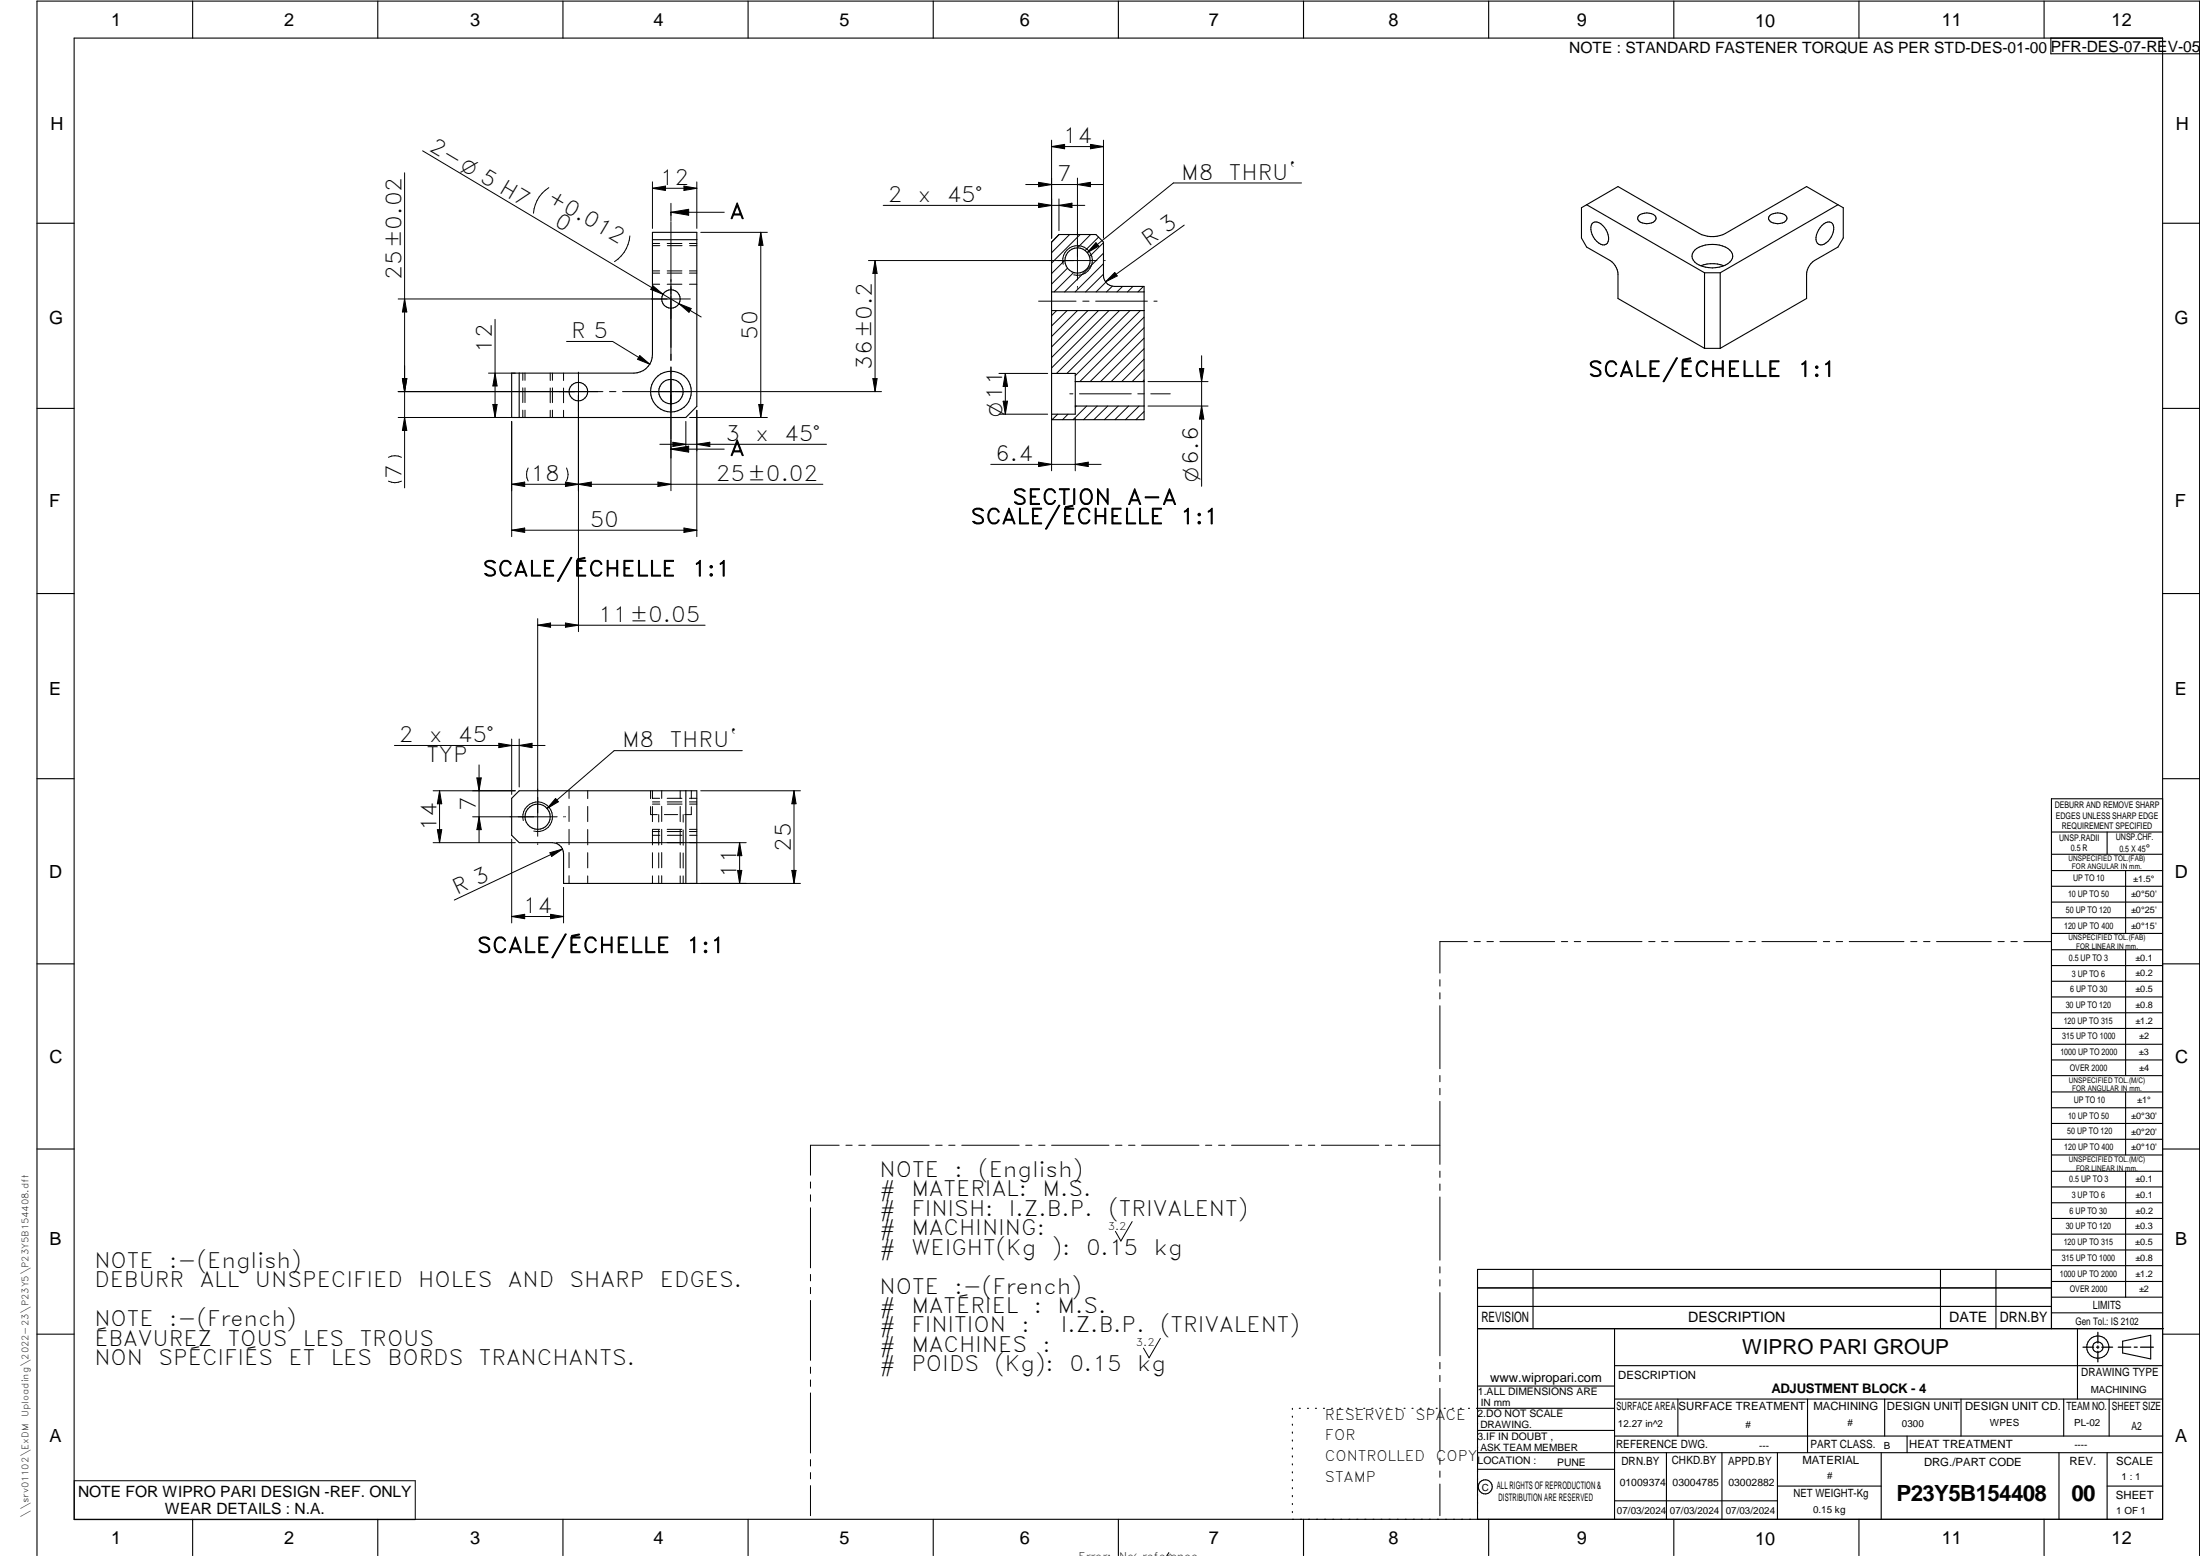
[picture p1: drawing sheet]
<svg xmlns="http://www.w3.org/2000/svg" width="594mm" height="420mm" viewBox="0 0 594 420" stroke-linecap="round" stroke-linejoin="round" font-family="sans-serif">
<g fill="none" stroke="#000" stroke-width=".3">
<path d="M20 10.3h564v400h-564zM52 .3v10M102 .3v10M152 .3v10M202 .3v10M252 .3v10M302 .3v10M352 .3v10M402 .3v10M452 .3v10M502 .3v10M552 .3v10"/>
<path d="M553.8 10.3v4.2h40.3M428.4 55.3l-1.3 .8v8.2l1.3 2.4 6.4 3.7 1.3 1.3 .8 1.8v7.1l23.4 13.5M428.4 55.3l31.9 18.4M442.5 58.2a3.4 3.4 0 0 1 4.6 .4 1.57 1.57 0 0 1-1.8 1.7l-.6 .1a2.15 2.15 0 0 1-2.5-1.5zM477.9 58.2a3.4 3.4 0 0 1 4.6 .4 1.56 1.56 0 0 1-1.8 1.7l-.6 .1a2.15 2.15 0 0 1-2.5-1.5zM496.3 55.3l1.4 .8v8.2l-1.4 2.4-6.3 3.7-1.4 1.3-.7 1.8-.1 7.1-23.3 13.5M496.3 55.3l-8.5-4.9-21.9 12.6a7.7 7.7 0 0 1-7.1 0l-21.9-12.6-8.5 4.9M496.3 55.3l-31.8 18.4M10 60.3h10M176.2 64.7h12M284 78.8h24.9M286 63.3h9.9l2.1 2.1v8.9a2.98 2.98 0 0 0 2.9 3h8v36h-24.9v-47.9z"/>
<path d="M429.9 60.4a1.9 1.9 0 0 1 2.9 .5 4.3 4.3 0 0 1 1.2 4.8 1.9 1.9 0 0 1-2.8-.5 4.3 4.3 0 0 1-1.3-4.8zM457.6 67.6a8 8 0 0 1 9.5 0 2.17 2.17 0 0 1-.5 3.6 8.1 8.1 0 0 1-9-.5 2.11 2.11 0 0 1 0-3.1zM459.3 71.8a8.9 8.9 0 0 1 6.2 0M460.3 73.7v20.4M460.3 73.7h4.2M464.5 73.7v20.4M492 60.9a1.75 1.75 0 0 1 3-.1 4.8 4.8 0 0 1-3 5.3 1.53 1.53 0 0 1-1.6-2l.4-1.4zM584 60.3h10M284 83.9h24.9M460.3 94.1h4.2M10 110.3h10M138.2 100.8h33a5 5 0 0 0 5-5.1v-33h12v47l-3 3h-47z"/>
<path d="M140.2 100.8v11.9M284 100.8h6.4v11h-6.4M290.4 103h18.5M290.4 109.6h18.5M584 110.3h10M10 160.3h10M584 160.3h10M10 210.3h10M138.2 215.6l2-2.1h48v25h-36v-8a2.98 2.98 0 0 0-3-3h-9l-2-1.9zM185.2 213.5v25M584 215.7h-30v143.1M584 210.3h10"/>
<path d="M554 224.7h30M554 230.7h30M554 235.1h30M554 239.3h30M569 224.7v6M574 235.1v17M554 243.6h30M554 247.8h30M554 252.1h30M554 256.5h30M574 256.5v33.9M10 260.3h10"/>
<path d="M554 260.7h30M554 265h30M554 269.2h30M554 273.5h30M554 277.7h30M584 260.3h10M554 282h30M554 286.2h30M554 290.4h30M554 294.9h30M554 299.1h30M574 294.9v17"/>
<path d="M10 310.3h10M554 303.4h30M554 307.6h30M554 311.9h30M554 316.3h30M574 316.3v34M584 310.3h10M554 320.5h30M554 324.8h30M554 329h30M554 333.2h30M554 337.5h30"/>
<path d="M399 358.8h185.2M399 352.8h155M399 347.8h155M414 342.8v16M436 358.8v51.5M524 342.8v16M539 342.8v16M554 341.8h30M554 346h30M554 350.3h30M554 354.5h30M554 342.8h-155v67.5"/>
<path d="M561 358.8v19M10 360.3h10M399 374.3h37M436 377.8h148M453.1 377.8v10M488.1 377.8v14.5M508.9 377.8v10M529.5 377.8v10M557.3 377.8v10M569.5 377.8v10M573.2 362.2l7.6-1.6v6.3l-7.6-1.6zM584 368.8h-148"/>
<path d="M584 360.3h10M349 380.3v.3M349 382.4v.3M349 384.6v.3M349 386.7v.3M349 388.8v.3M349 391v.3M349 393.1v.3M349 395.3v.3M349 397.4v.3M349 399.5v.3M350.9 380.3h.2"/>
<path d="M353.1 380.3h.2M355.2 380.3h.3M357.4 380.3h.3M359.6 380.3h.3M361.7 380.3h.3M363.9 380.3h.3M366.1 380.3h.3M368.3 380.3h.2M370.4 380.3h.3M372.6 380.3h.3M374.8 380.3h.3M376.9 380.3h.4"/>
<path d="M379.1 380.3h.3M381.3 380.3h.3M383.4 380.3h.4M385.6 380.3h.3M387.8 380.3h.3M390 380.3h.3M392.2 380.3h.3M394.3 380.3h.3M396.5 380.3h.3M398.7 380.3h37.3M399 396.7h37M399 392.3h185"/>
<path d="M399 386.2h37M436 387.8h148M450 392.3v18M465 392.3v18M480 392.3v18M508 392.3v18M515 387.8v4.5M556 392.3v18M569 392.3v18M52 410.3v9.7M102 410.3v9.7M152 410.3v9.7"/>
<path d="M202 410.3v9.7M252 410.3v9.7M302 410.3v9.7M349 401.7v.3M349 403.8v.4M349 406v.3M349 408.1v.3M352 410.3v9.7M402 410.3v9.7M436 405.3h44M452 410.3v9.7M480 401.3h28"/>
<path d="M502 410.3v9.7M552 410.3v9.7M569 401.3h15M10 420v-419.7h584v419.7"/>
<circle cx="291" cy="70.3" r="3.4"/>
<circle cx="181.2" cy="80.7" r="2.49"/>
<circle cx="156.2" cy="105.7" r="2.5"/>
<circle cx="181.2" cy="105.7" r="3.3"/>
<circle cx="181.2" cy="105.7" r="5.5"/>
<circle cx="145.2" cy="220.5" r="3.4"/>
<circle cx="566.5" cy="363.7" r="1.39"/>
<circle cx="566.5" cy="363.8" r="3"/>
<circle cx="401.1" cy="401.5" r="1.9"/>
</g>
<g fill="none" stroke="#000" stroke-width=".27">
<path d="M284 39.6l3.5-.6v1.2zM284 39.6h14M284 37.8v26.5M294.5 39l3.5 .6-3.5 .6zM298 37.8v26.5M109.3 46.7v85M114.1 40.7l64.9 38.8M148.2 50.7a8.9 8.9 0 0 0-4.1 6.9M176.2 50.8h12M176.2 49.1v12.6M176.2 50.8l3.5-.6v1.2zM181.2 54.9v4.8"/>
<path d="M181.2 59.9v37.4M181.2 57.3h14.4M181.2 57.3l4.8-.8v1.6zM184.7 50.2l3.5 .6-3.5 .6zM188.2 49.1v12.6M238.5 55.5h54.4M277 49.8h21M280.5 54.9l3.5 .6-3.5 .5zM280.5 49.2l3.5 .6-3.5 .6zM286 53.7v8.6M286 55.5l3.5-.6v1.1zM291 49.8l3.5-.6v1.2z"/>
<path d="M291 48.1v27.5M351.4 49.4h-34.5l-23.3 18.8M170.1 63.7a9.1 9.1 0 0 1-4.2 7M176.2 65.7h1.9M176.2 73.7h1.9M176.2 73.2h1.9M176.2 66.3h2M176.2 76.8h1.9M176.3 77.2l2.7 2.3-3.3-1.4zM179 79.5l10.4 6.1M180.2 65.7h3.9M180.2 73.7h3.9"/>
<path d="M180.2 73.2h3.9M180.2 76.8h3.9M180.2 66.3h4M186.2 73.2h2M186.2 65.7h2M186.2 73.7h2M186.2 76.8h2M186.2 66.3h2M189.2 62.7h18M205.4 62.7l.6 3.6h-1.1zM205.4 62.7v50M234.5 70.4h61.7"/>
<path d="M236.3 70.4l.5 3.4h-1.1zM236.3 70.4v35.3M286 63.3l-2 2.1M287.1 71.4a4 4 0 0 1 3.5-5.1 4 4 0 0 1 4.4 4.4 4 4 0 0 1-5.1 3.5M287.6 70.3l-3.6 3.6M288.3 72.4l-4.3 4.3M288.8 63.3l-4.8 4.9M289.9 73.6l-5.3 5.2M291 77.3v.2M291 77.7v.2M291.7 63.3l-7.7 7.7M294.5 63.3l-3.6 3.7"/>
<path d="M295.9 65.5l.8 1-3.1 1.7zM296.7 64l-3.7 3.6M298 74l-4.8 4.8M298 65.5l-3.8 3.8M298 68.4l-10.5 10.4M298 71.2l-7.7 7.6M298 70.4h.1M298.3 70.4h.1M298.6 76.2l-2.6 2.6M300.3 77.3l-1.5 1.5M301 73.6l.7 .9-3.2 1.6zM303.1 77.3l-1.5 1.5"/>
<path d="M305.9 77.3l-1.4 1.5M308.8 77.3l-1.5 1.5M319.8 60.8l-21.3 15.3M109.3 80.7l.5 3.5h-1.1zM133.7 86.2v26.5M153 92.2h12.4l10.1 6.1M172.8 96l2.7 2.3-3.3-1.3zM181.2 99.1v33.4M183.3 82l3.3 1.3-.6 1zM186.4 80.7h-78.9M280.5 81.3h10.1M285.3 83.9l-1.3 1.3"/>
<path d="M288.2 83.9l-4.2 4.1M291 83.9l-7 6.9M292.4 81.3h1.7M293.8 83.9l-9.8 9.8M295.9 81.3h13.9M296.6 83.9l-12.6 12.6M299.5 83.9l-15.5 15.5M302.3 83.9l-17 16.9M305.1 83.9l-17 16.9M307.9 83.9l-17.5 17.5M308.9 99.8l-3.2 3.2M308.9 97l-6 6"/>
<path d="M308.9 94.1l-8.8 8.9M308.9 91.3l-11.7 11.7M308.9 88.5l-14.5 14.5M308.9 85.6l-17.3 17.4M311.6 81.3h.9M323.9 99.5h1.2l-.6 3.5zM324.5 96.1v35.2M107.5 105.7h55.3M108.7 102.2h1.1l-.5 3.5zM109.3 112.7l.5 3.5h-1.1zM131.9 100.8h7.2M133.1 109.2h1.1l-.5 3.5z"/>
<path d="M133.7 100.8l.5 3.4h-1.1zM138.2 113.8v31.1M139.1 112.7h-31.6M141.2 100.8v1.9M141.2 104.7v4M141.2 110.7v2M141.8 100.8v1.9M141.8 104.7v4M141.8 110.7v2M148.6 100.8v1.9M148.6 104.8v4M148.6 110.8v1.9"/>
<path d="M149.2 100.8v1.9M149.2 104.7v4M149.2 110.7v2M152.2 100.8v1.9M152.2 104.8v4M152.2 110.8v1.9M156.2 100.5v70.1M164.6 105.7h1.7M168.1 105.7h69.9M178.2 120h45M181.7 119.4l3.5 .6-3.5 .6zM185.2 113.8v8"/>
<path d="M186.2 112.7h21M188.2 110.8v34.1M188.2 120l3.5-.6v1.2zM204.9 109.2h1.1l-.6 3.5zM235.7 102.2h1.1l-.5 3.5zM269.7 100.8h13.2M269.7 111.8h13.2M270.9 108.3h1.2l-.6 3.5zM271.5 100.8v11M271.5 100.8l.6 3.6h-1.2zM284 112.9v14.2M285.6 111.8l-1.5 1.5"/>
<path d="M288.4 111.8l-1.5 1.5M288.9 106.3h.8M290.4 112.9v14.2M290.6 109.6l-.2 .3M291.5 106.3h14M293.4 109.6l-3.6 3.7M296.3 109.6l-3.7 3.7M299.1 109.6l-3.7 3.7M302 109.6l-3.8 3.7M304.8 109.6l-3.7 3.7M307.2 106.3h1.8M307.6 109.6l-3.7 3.7"/>
<path d="M308.9 111.1l-2.2 2.2M308.9 102.6l-.3 .4M310 103h16.2M310 109.6h16.2M310.8 106.3h5.2M324.5 109.6l.6 3.6h-1.2zM104.9 129.9a3.9 3.9 0 0 0 3.5 0M104.9 123.5a3.9 3.9 0 0 1 3.5 0M138.2 130.8l3.5-.6v1.2zM138.2 130.8h84M142.6 126.4a3.9 3.9 0 0 0 0 3.5M152.7 130.2l7 1.2v-1.2l-7 1.2z"/>
<path d="M153 126.4a3.9 3.9 0 0 1 0 3.5M177.7 130.2l3.5 .6-3.5 .6zM181.2 121.3l4.8-.8v1.6zM181.2 121.3h14.4M267.5 125.4h29.8M280.5 124.8l3.5 .6-3.5 .6zM290.4 125.4l3.5-.6v1.2zM138.2 143.2l3.5-.6v1.2zM138.2 143.2h50M184.7 142.6l3.5 .6-3.5 .6zM145.2 167v58.8M145.2 168.8l3.5-.6v1.2z"/>
<path d="M145.2 168.8h45.2M152.7 168.2l3.5 .6-3.5 .6zM138.2 199.6v14.9M140.2 199.6v12.9M106.5 201.3h40.7M117 213.5h22.1M118.7 213.5v14M118.7 213.5l.6 3.5h-1.2zM128.8 210.1h1.2l-.6 3.4zM129.4 206.5v21M134.7 200.7l3.5 .6-3.5 .6zM140.2 201.3l3.5-.6v1.2z"/>
<path d="M150 215.6l.8 .9-3.1 1.8zM153.7 213.5v2.1M153.7 217.7v4.1M158.7 213.5v2.1M158.7 217.8v4.1M175.7 217.8v2.2h1.8M175.7 213.5v2.1M176.2 216.5h1.9M176.2 217.1h2M176.2 215.6h1.9M176.2 213.5v2.1M176.2 217.8v4.1"/>
<path d="M177.9 220v2M178.7 213.5v2.1M178.7 217.7v4.1M179.4 220h3.6M180.2 216.5h3.9M180.2 215.6h3.9M180.2 217.1h4M183.7 213.5v2.1M183.7 217.8v4.1M184.5 220v2M186.2 216.5h2M186.2 215.6h2"/>
<path d="M186.2 217.1h2M186.7 217.8v2.2h-1.8M186.7 213.5v2.2M189.2 213.5h26.9M200.4 202.7h-34.5l-18.2 15.6M214.4 213.5l.6 3.5h-1.2zM214.4 213.5v25M117 227.5h22.1M118.1 224h1.2l-.6 3.5zM127.6 220.6h22.8M129.4 220.6l.6 3.4h-1.2zM138.2 226.6v22.6"/>
<path d="M141.3 221.6a4 4 0 0 1 3.5-5.1 4 4 0 0 1 4.4 4.4 4 4 0 0 1-5.1 3.5M145.2 227.5v.2M145.2 227.9v.1M148.5 230.3l3.4-1-2.9 2zM150.2 227.5h51.3M151.9 229.3l-29.2 13.7M152.2 220.6h.1M152.2 239.6v9.6M152.5 220.6h.2M153.7 223.9v4.2M153.7 230.2v4.1M153.7 236.5v2"/>
<path d="M158.7 224v4.1M158.7 230.3v4.1M158.7 236.5v2M176.2 224.5h1.9M176.2 223.9h1.9M176.2 225.6h2M176.2 224v4.1M176.2 230.3v4.1M176.2 236.5v2M177.9 224.1v4.1M177.9 230.3v4.1M177.9 236.5v2"/>
<path d="M178.7 223.9v4.2M178.7 230.2v4.1M178.7 236.5v2M180.2 224.5h3.9M180.2 223.9h3.9M180.2 225.6h4M183.7 224v4.1M183.7 230.3v4.1M183.7 236.5v2M184.5 224.1v4.1M184.5 230.3v4.1M184.5 236.5v2"/>
<path d="M186.2 223.9h2M186.2 224.5h2M186.2 238.5h29.9M186.2 225.6h2M199.2 235h1.1l-.6 3.5zM199.7 227.5l.6 3.6h-1.1zM199.7 227.5v11M213.8 235h1.2l-.6 3.5zM138.2 247.5l3.5-.6v1.2zM138.2 247.5h14M148.7 246.9l3.5 .6-3.5 .6zM396.2 254.3h-7.4v8.5"/>
<path d="M398.1 254.3h1.6M401.5 254.3h1.8M405 254.3h14.8M421.6 254.3h1.7M425.1 254.3h1.7M428.6 254.3h14.8M445.2 254.3h1.7M448.7 254.3h1.7M452.2 254.3h14.8M468.8 254.3h1.7M472.3 254.3h1.7M475.8 254.3h14.8"/>
<path d="M492.4 254.3h1.7M495.8 254.3h1.8M499.4 254.3h14.7M516 254.3h1.6M519.4 254.3h1.8M522.9 254.3h14.8M539.5 254.3h1.7M543 254.3h1.7M546.5 254.3h7.4M388.8 264.5v1.8M388.8 268.1v1.6M388.8 271.6v17"/>
<path d="M388.8 290.4v1.7M388.8 293.9v1.7M388.8 297.4v17M218.9 319.2v1.6M226.6 309.2h-7.7v8.1M228.4 309.2h1.7M231.9 309.2h1.7M235.4 309.2h15.5M252.7 309.2h1.7M256.2 309.2h1.7M259.7 309.2h15.5M277 309.2h1.7"/>
<path d="M280.5 309.2h1.7M284 309.2h15.5M301.2 309.2h1.8M304.8 309.2h1.7M308.3 309.2h15.5M325.5 309.2h1.7M329.1 309.2h1.6M332.6 309.2h15.4M349.8 309.2h1.7M353.3 309.2h1.7M356.8 309.2h15.5M374.1 309.2h1.7"/>
<path d="M377.6 309.2h1.7M381.1 309.2h7.7M388.8 316.2v1.7M388.8 319.7v1.7M218.9 322.6v1.8M218.9 326.1v16.2M305.7 329.9l-3 5.2-1.5-2.6M388.8 323.2v17.1M218.9 344.1v1.8M218.9 347.6v1.7M218.9 351.2v16.1M388.8 342.1v1.6"/>
<path d="M388.8 345.6v1.7M388.8 349v17.1M218.9 369.1v1.7M218.9 372.6v1.8M218.9 376.1v16.2M313.3 361.4l-3 5.2-1.5-2.6M388.8 367.9v1.7M388.8 371.4v1.7M388.8 374.9v17M20.1 399.8h92v10.5h-92zM218.9 394.1v1.8M218.9 397.6v1.7"/>
<path d="M388.8 393.7v1.7M388.8 397.2v1.7M218.9 401.2v8.1M315.6 419.2l-.5 .8M388.8 400.7v8.6"/>
</g>
<path d="M566.5 359.7v3M562.5 363.8h2.9M566.1 363.8h.7M566.5 363.4v.7M566.5 364.9v2.8M567.6 363.8h2.9M572 363.8h3.4M576.3 363.8h.8M578 363.8h3.5" fill="none" stroke="#000" stroke-width=".34"/>
<g fill="#000">
<path d="M284 39.6l3.5-.6v1.2zM294.5 39l3.5 .6-3.5 .6zM176.2 50.8l3.5-.6v1.2zM184.7 50.2l3.5 .6-3.5 .6zM181.2 57.3l4.8-.8v1.6zM280.5 54.9l3.5 .6-3.5 .5zM280.5 49.2l3.5 .6-3.5 .6zM286 55.5l3.5-.6v1.1zM291 49.8l3.5-.6v1.2zM176.3 77.2l2.7 2.3-3.3-1.4zM205.4 62.7l.6 3.6h-1.1zM236.3 70.4l.5 3.4h-1.1z"/>
<path d="M295.9 65.5l.8 1-3.1 1.7zM301 73.6l.7 .9-3.2 1.6zM109.3 80.7l.5 3.5h-1.1zM172.8 96l2.7 2.3-3.3-1.3zM183.3 82l3.3 1.3-.6 1zM323.9 99.5h1.2l-.6 3.5zM108.7 102.2h1.1l-.5 3.5zM109.3 112.7l.5 3.5h-1.1zM133.7 100.8l.5 3.4h-1.1zM133.1 109.2h1.1l-.5 3.5zM204.9 109.2h1.1l-.6 3.5zM235.7 102.2h1.1l-.5 3.5z"/>
<path d="M271.5 100.8l.6 3.6h-1.2zM270.9 108.3h1.2l-.6 3.5zM324.5 109.6l.6 3.6h-1.2zM138.2 130.8l3.5-.6v1.2zM152.7 130.2l3.5 .6-3.5 .6zM156.2 130.8l3.5-.6v1.2zM177.7 130.2l3.5 .6-3.5 .6zM181.7 119.4l3.5 .6-3.5 .6zM181.2 121.3l4.8-.8v1.6zM188.2 120l3.5-.6v1.2zM280.5 124.8l3.5 .6-3.5 .6zM290.4 125.4l3.5-.6v1.2z"/>
<path d="M138.2 143.2l3.5-.6v1.2zM184.7 142.6l3.5 .6-3.5 .6zM145.2 168.8l3.5-.6v1.2zM152.7 168.2l3.5 .6-3.5 .6zM118.7 213.5l.6 3.5h-1.2zM128.8 210.1h1.2l-.6 3.4zM134.7 200.7l3.5 .6-3.5 .6zM140.2 201.3l3.5-.6v1.2zM150 215.6l.8 .9-3.1 1.8zM214.4 213.5l.6 3.5h-1.2zM118.1 224h1.2l-.6 3.5zM129.4 220.6l.6 3.4h-1.2z"/>
<path d="M148.5 230.3l3.4-1-2.9 2zM199.7 227.5l.6 3.6h-1.1zM199.2 235h1.1l-.6 3.5zM213.8 235h1.2l-.6 3.5zM138.2 247.5l3.5-.6v1.2zM148.7 246.9l3.5 .6-3.5 .6z"/>
</g>
<g font-size="6">
<text x="512.1" y="405.2">P23Y5B154408</text>
<text x="559.4" y="405.2">00</text>
</g>
<g font-size="5.7">
<text x="115.6" y="40.6" transform="rotate(31 115.6 40.6)">2-O 5 H7</text>
<text x="287" y="38.7">14</text>
<text x="178.2" y="50">12</text>
<text x="285.5" y="48.9">7</text>
<text x="319" y="48.6">M8</text>
<text x="331.8" y="48.6">THRU`</text>
<text x="147.4" y="54.3" transform="rotate(31 147.4 54.3)">+0.012</text>
<text x="197.1" y="59.1">A</text>
<text x="239.7" y="54.6">2</text>
<text x="247.9" y="54.6">x</text>
<text x="255.6" y="54.6">45°</text>
<text x="149.4" y="60.7" transform="rotate(31 149.4 60.7)">0</text>
<text x="310.1" y="66.7" transform="rotate(-36 310.1 66.7)">R 3</text>
<text x="108.4" y="75.6" transform="rotate(-90 108.4 75.6)">25±0.02</text>
<text x="132.8" y="95.3" transform="rotate(-90 132.8 95.3)">12</text>
<text x="154.2" y="91.3">R 5</text>
<text x="204.6" y="91.7" transform="rotate(-90 204.6 91.7)">50</text>
<text x="235.4" y="99.9" transform="rotate(-90 235.4 99.9)">36±0.2</text>
<text x="428.9" y="101.7">SCALE/ÉCHELLE</text>
<text x="485.4" y="101.7">1:1</text>
<text x="195.9" y="119.1">3</text>
<text x="204" y="119.1">x</text>
<text x="211.8" y="119.1">45°</text>
<text x="197.1" y="123">A</text>
<text x="268.8" y="124.5">6.4</text>
<text x="108.4" y="129.3" transform="rotate(-90 108.4 129.3)">7</text>
<text x="143.2" y="129.9">18</text>
<text x="193.3" y="129.9">25±0.02</text>
<text x="273.4" y="136.2">SECTION</text>
<text x="304.4" y="136.2">A-A</text>
<text x="159.3" y="142.3">50</text>
<text x="262.1" y="141.5">SCALE/ÉCHELLE</text>
<text x="318.7" y="141.5">1:1</text>
<text x="130.3" y="155.6">SCALE/ÉCHELLE</text>
<text x="186.9" y="155.6">1:1</text>
<text x="161.5" y="167.9">11±0.05</text>
<text x="107.7" y="200.4">2</text>
<text x="115.9" y="200.4">x</text>
<text x="123.6" y="200.4">45°</text>
<text x="168" y="201.8">M8</text>
<text x="180.8" y="201.8">THRU`</text>
<text x="115.1" y="205.7">TYP</text>
<text x="128.5" y="219" transform="rotate(-90 128.5 219)">7</text>
<text x="117.8" y="224.5" transform="rotate(-90 117.8 224.5)">14</text>
<text x="213.5" y="230" transform="rotate(-90 213.5 230)">25</text>
<text x="198.9" y="237" transform="rotate(-90 198.9 237)">11</text>
<text x="123.4" y="241.7" transform="rotate(-25 123.4 241.7)">R 3</text>
<text x="141.2" y="246.6">14</text>
<text x="128.8" y="257.3">SCALE/ÉCHELLE</text>
<text x="185.3" y="257.3">1:1</text>
<text x="237.5" y="317.8">NOTE</text>
<text x="257.7" y="317.8">:</text>
<text x="264.1" y="317.8">(English)</text>
<text x="237.5" y="323">#</text>
<text x="246.1" y="323">MATERIAL:</text>
<text x="281.5" y="323">M.S.</text>
<text x="237.5" y="328.3">#</text>
<text x="246.1" y="328.3">FINISH:</text>
<text x="272.4" y="328.3">I.Z.B.P.</text>
<text x="299.3" y="328.3">(TRIVALENT)</text>
<text x="237.5" y="333.5">#</text>
<text x="246.1" y="333.5">MACHINING:</text>
<text x="237.5" y="338.8">#</text>
<text x="246.1" y="338.8">WEIGHT(Kg</text>
<text x="284" y="338.8">):</text>
<text x="293.3" y="338.8">0.15</text>
<text x="311.6" y="338.8">kg</text>
<text x="25.5" y="342.3">NOTE</text>
<text x="25.5" y="347.6">DEBURR</text>
<text x="45.7" y="342.3">:-(English)</text>
<text x="53.9" y="347.6">ALL</text>
<text x="68.8" y="347.6">UNSPECIFIED</text>
<text x="113" y="347.6">HOLES</text>
<text x="137.1" y="347.6">AND</text>
<text x="153.8" y="347.6">SHARP</text>
<text x="178.2" y="347.6">EDGES.</text>
<text x="237.5" y="349.3">NOTE</text>
<text x="257.7" y="349.3">:-(French)</text>
<text x="25.5" y="358.1">NOTE</text>
<text x="45.7" y="358.1">:-(French)</text>
<text x="237.5" y="354.5">#</text>
<text x="237.5" y="359.8">#</text>
<text x="246.1" y="359.8">FINITION</text>
<text x="246.1" y="354.5">MATÉRIEL</text>
<text x="275.8" y="359.8">:</text>
<text x="279.2" y="354.5">:</text>
<text x="285.6" y="354.5">M.S.</text>
<text x="286.4" y="359.8">I.Z.B.P.</text>
<text x="313.3" y="359.8">(TRIVALENT)</text>
<text x="25.5" y="363.3">ÉBAVUREZ</text>
<text x="61.5" y="363.3">TOUS</text>
<text x="81.8" y="363.3">LES</text>
<text x="97.1" y="363.3">TROUS</text>
<text x="237.5" y="365">#</text>
<text x="246.1" y="365">MACHINES</text>
<text x="281.5" y="365">:</text>
<text x="25.5" y="368.6">NON</text>
<text x="42.8" y="368.6">SPÉCIFIÉS</text>
<text x="77.9" y="368.6">ET</text>
<text x="89.3" y="368.6">LES</text>
<text x="104.7" y="368.6">BORDS</text>
<text x="129.3" y="368.6">TRANCHANTS.</text>
<text x="237.5" y="370.3">#</text>
<text x="246.1" y="370.3">POIDS</text>
<text x="268.5" y="370.3">(Kg):</text>
<text x="288.8" y="370.3">0.15</text>
<text x="307.1" y="370.3">kg</text>
</g>
<text font-size="5.6" x="470.5" y="365.5">WIPRO PARI GROUP</text>
<g font-size="5.4">
<text x="270.6" y="112.6" transform="rotate(-90 270.6 112.6)">O11</text>
<text x="323.6" y="130.1" transform="rotate(-90 323.6 130.1)">O6.6</text>
</g>
<g font-size="4.9">
<text x="30" y="6.9">1</text>
<text x="76.7" y="6.9">2</text>
<text x="127" y="6.9">3</text>
<text x="176.5" y="6.9">4</text>
<text x="226.7" y="6.9">5</text>
<text x="275.4" y="6.9">6</text>
<text x="326.4" y="6.9">7</text>
<text x="375" y="6.9">8</text>
<text x="425.8" y="6.9">9</text>
<text x="473.9" y="7.3">10</text>
<text x="524.3" y="6.9">11</text>
<text x="570.2" y="6.9">12</text>
<text x="13.6" y="35.1">H</text>
<text x="587.6" y="35.1">H</text>
<text x="13.2" y="87.5">G</text>
<text x="587.2" y="87.5">G</text>
<text x="13.2" y="137">F</text>
<text x="587.2" y="137">F</text>
<text x="13.2" y="187.6">E</text>
<text x="587.2" y="187.6">E</text>
<text x="13.2" y="237">D</text>
<text x="587.2" y="237">D</text>
<text x="13.4" y="287.1">C</text>
<text x="587.4" y="287.1">C</text>
<text x="13.4" y="336.2">B</text>
<text x="587.4" y="336.2">B</text>
<text x="13.4" y="389.3">A</text>
<text x="587.4" y="389.3">A</text>
<text x="30" y="416.9">1</text>
<text x="76.7" y="416.9">2</text>
<text x="127" y="416.9">3</text>
<text x="176.5" y="416.9">4</text>
<text x="226.7" y="416.9">5</text>
<text x="275.4" y="416.9">6</text>
<text x="326.4" y="416.9">7</text>
<text x="375" y="416.9">8</text>
<text x="425.8" y="416.9">9</text>
<text x="473.9" y="417.3">10</text>
<text x="524.3" y="416.9">11</text>
<text x="570.2" y="416.9">12</text>
</g>
<g font-size="4.2">
<text x="423.7" y="14.3">NOTE : STANDARD FASTENER TORQUE AS PER STD-DES-01-00</text>
<text x="553.8" y="14">PFR-DES-07-REV-05</text>
<text x="21.1" y="404.3">NOTE FOR WIPRO PARI DESIGN -REF. ONLY</text>
<text x="44.5" y="408.8">WEAR DETAILS : N.A.</text>
</g>
<g font-size="3.9">
<text x="400" y="357.1">REVISION</text>
<text x="455.9" y="357.1">DESCRIPTION</text>
<text x="526.4" y="357.1">DATE</text>
<text x="540" y="357.1">DRN.BY</text>
<text x="357.8" y="383.3">RESERVED</text>
<text x="382.3" y="383.3">SPACE</text>
<text x="357.8" y="388.9">FOR</text>
<text x="357.8" y="394.5">CONTROLLED</text>
<text x="387.8" y="394.5">COPY</text>
<text x="357.8" y="400">STAMP</text>
</g>
<text font-size="3.6" x="478.4" y="376.1">ADJUSTMENT BLOCK - 4</text>
<text font-size="3.5" x="402.4" y="373.3">www.wipropari.com</text>
<g font-size="3.1">
<text x="565.1" y="353.5">LIMITS</text>
<text x="562" y="371.7">DRAWING TYPE</text>
<text x="437" y="372.3">DESCRIPTION</text>
<text x="436.5" y="380.8">SURFACE AREA</text>
<text x="453.3" y="380.8">SURFACE TREATMENT</text>
<text x="489.7" y="380.8">MACHINING</text>
<text x="509.5" y="380.8">DESIGN UNIT</text>
<text x="530.6" y="380.8">DESIGN UNIT CD.</text>
<text x="558" y="380.6">TEAM NO.</text>
<text x="570.3" y="380.7">SHEET SIZE</text>
<text x="575.6" y="386.1">A2</text>
<text x="436.4" y="391.1">REFERENCE DWG.</text>
<text x="437.8" y="395.5">DRN.BY</text>
<text x="451.4" y="395.4">CHKD.BY</text>
<text x="466.6" y="395.5">APPD.BY</text>
<text x="486.7" y="395.4">MATERIAL</text>
<text x="488.9" y="390.9">PART CLASS.</text>
<text x="515.6" y="390.9">HEAT TREATMENT</text>
<text x="519.6" y="395.9">DRG./PART CODE</text>
<text x="558.9" y="395.5">REV.</text>
<text x="571.4" y="395.6">SCALE</text>
<text x="484.3" y="404.2">NET WEIGHT-Kg</text>
<text x="571.4" y="404.7">SHEET</text>
</g>
<text font-size="3" x="579.5" y="230.1">°</text>
<g font-size="2.8">
<text x="299.1" y="332.1">3.2</text>
<text x="560.4" y="357.7">Gen Tol.: IS 2102</text>
<text x="306.7" y="363.6">3.2</text>
<text x="399.1" y="376.6">1.ALL DIMENSIONS ARE</text>
<text x="399" y="382.7">2.DO NOT SCALE</text>
<text x="399" y="388.7">3.IF IN DOUBT ,</text>
<text x="399" y="395.4">LOCATION :</text>
<text x="420.5" y="396">PUNE</text>
<text x="404.2" y="402">ALL RIGHTS OF REPRODUCTION &amp;</text>
<text x="437.4" y="401.2">01009374</text>
<text x="451.6" y="401.2">03004785</text>
<text x="466.7" y="401.2">03002882</text>
<text x="404.7" y="405.4">DISTRIBUTION ARE RESERVED</text>
</g>
<g font-size="2.7">
<text x="564.6" y="376.2">MACHINING</text>
<text x="399.9" y="379.7">IN mm</text>
<text x="399.7" y="385.7">DRAWING.</text>
<text x="436.9" y="385.4">12.27 in^2</text>
<text x="471.4" y="385.5">#</text>
<text x="498.9" y="385">#</text>
<text x="513.6" y="385.3">0300</text>
<text x="537.3" y="385.1">WPES</text>
<text x="560.1" y="385.1">PL-02</text>
<text x="399.7" y="391.8">ASK TEAM MEMBER</text>
<text x="475.1" y="391.2">---</text>
<text x="508.7" y="391.2">B</text>
<text x="560.2" y="391.1">----</text>
<text x="493.4" y="399.5">#</text>
<text x="572.8" y="399.7">1 : 1</text>
<text x="400.1" y="402.5">C</text>
<text x="436.6" y="408.7">07/03/2024</text>
<text x="450.9" y="408.8">07/03/2024</text>
<text x="466" y="408.9">07/03/2024</text>
<text x="489.6" y="408.5">0.15 kg</text>
<text x="571.4" y="408.7">1 OF 1</text>
</g>
<g font-size="2.5">
<text x="554.9" y="218.3">DEBURR AND REMOVE SHARP</text>
<text x="555.2" y="221">EDGES UNLESS SHARP EDGE</text>
<text x="556.1" y="227.1">UNSP.RADII</text>
<text x="556.8" y="223.8">REQUIREMENT SPECIFIED</text>
<text x="571.4" y="226.9">UNSP.CHF.</text>
<text x="559.2" y="229.9">0.5 R</text>
<text x="572.3" y="230.1">0.5 X 45</text>
<text x="559.8" y="238">UP TO 10</text>
<text x="576.1" y="238.1">±1.5°</text>
<text x="558.5" y="242.2">10 UP TO 50</text>
<text x="575.5" y="242.3">±0°50'</text>
<text x="557.4" y="250.7">120 UP TO 400</text>
<text x="557.9" y="246.5">50 UP TO 120</text>
<text x="575.5" y="250.7">±0°15'</text>
<text x="575.5" y="246.5">±0°25'</text>
<text x="558.7" y="259.4">0.5 UP TO 3</text>
<text x="559.5" y="263.7">3 UP TO 6</text>
<text x="576.6" y="263.6">±0.2</text>
<text x="576.6" y="259.4">±0.1</text>
<text x="559" y="267.9">6 UP TO 30</text>
<text x="576.6" y="267.9">±0.5</text>
<text x="557.8" y="272.2">30 UP TO 120</text>
<text x="576.6" y="272.2">±0.8</text>
<text x="556.9" y="280.7">315 UP TO 1000</text>
<text x="557.3" y="276.4">120 UP TO 315</text>
<text x="576.6" y="276.4">±1.2</text>
<text x="577.7" y="280.7">±2</text>
<text x="556.4" y="284.9">1000 UP TO 2000</text>
<text x="577.6" y="284.9">±3</text>
<text x="558.9" y="289.2">OVER 2000</text>
<text x="577.7" y="289.3">±4</text>
<text x="560" y="297.9">UP TO 10</text>
<text x="577.1" y="297.9">±1°</text>
<text x="558.5" y="302.1">10 UP TO 50</text>
<text x="575.5" y="302.1">±0°30'</text>
<text x="557.4" y="310.6">120 UP TO 400</text>
<text x="558.2" y="306.3">50 UP TO 120</text>
<text x="575.5" y="310.6">±0°10'</text>
<text x="575.5" y="306.4">±0°20'</text>
<text x="558.8" y="319.2">0.5 UP TO 3</text>
<text x="559.4" y="323.4">3 UP TO 6</text>
<text x="576.6" y="319.2">±0.1</text>
<text x="576.6" y="323.5">±0.1</text>
<text x="558.9" y="327.7">6 UP TO 30</text>
<text x="576.7" y="327.7">±0.2</text>
<text x="557.8" y="332">30 UP TO 120</text>
<text x="576.6" y="332">±0.3</text>
<text x="556.8" y="340.5">315 UP TO 1000</text>
<text x="557.3" y="336.3">120 UP TO 315</text>
<text x="576.6" y="336.3">±0.5</text>
<text x="576.6" y="340.5">±0.8</text>
<text x="556.2" y="344.7">1000 UP TO 2000</text>
<text x="576.6" y="344.7">±1.2</text>
<text x="558.9" y="349">OVER 2000</text>
<text x="577.6" y="349">±2</text>
</g>
<g font-size="2.4">
<text x="7.7" y="382.7" transform="rotate(-90 7.7 382.7)">Uploading\2022-23\P23Y5\P23Y5B154408.dft</text>
<text x="7.7" y="409.8" transform="rotate(-90 7.7 409.8)">\\srv01102\ExDM</text>
</g>
<g font-size="2.1">
<text x="558.5" y="232.4">UNSPECIFIED TOL.(FAB)</text>
<text x="559.5" y="234.7">FOR ANGULAR IN mm.</text>
<text x="558.6" y="253.9">UNSPECIFIED TOL.(FAB)</text>
<text x="560.7" y="256.3">FOR LINEAR IN mm.</text>
<text x="558.7" y="292.3">UNSPECIFIED TOL.(M/C)</text>
<text x="559.6" y="294.7">FOR ANGULAR IN mm.</text>
<text x="558.7" y="313.7">UNSPECIFIED TOL.(M/C)</text>
<text x="560.6" y="316.1">FOR LINEAR IN mm.</text>
</g>
</svg>
